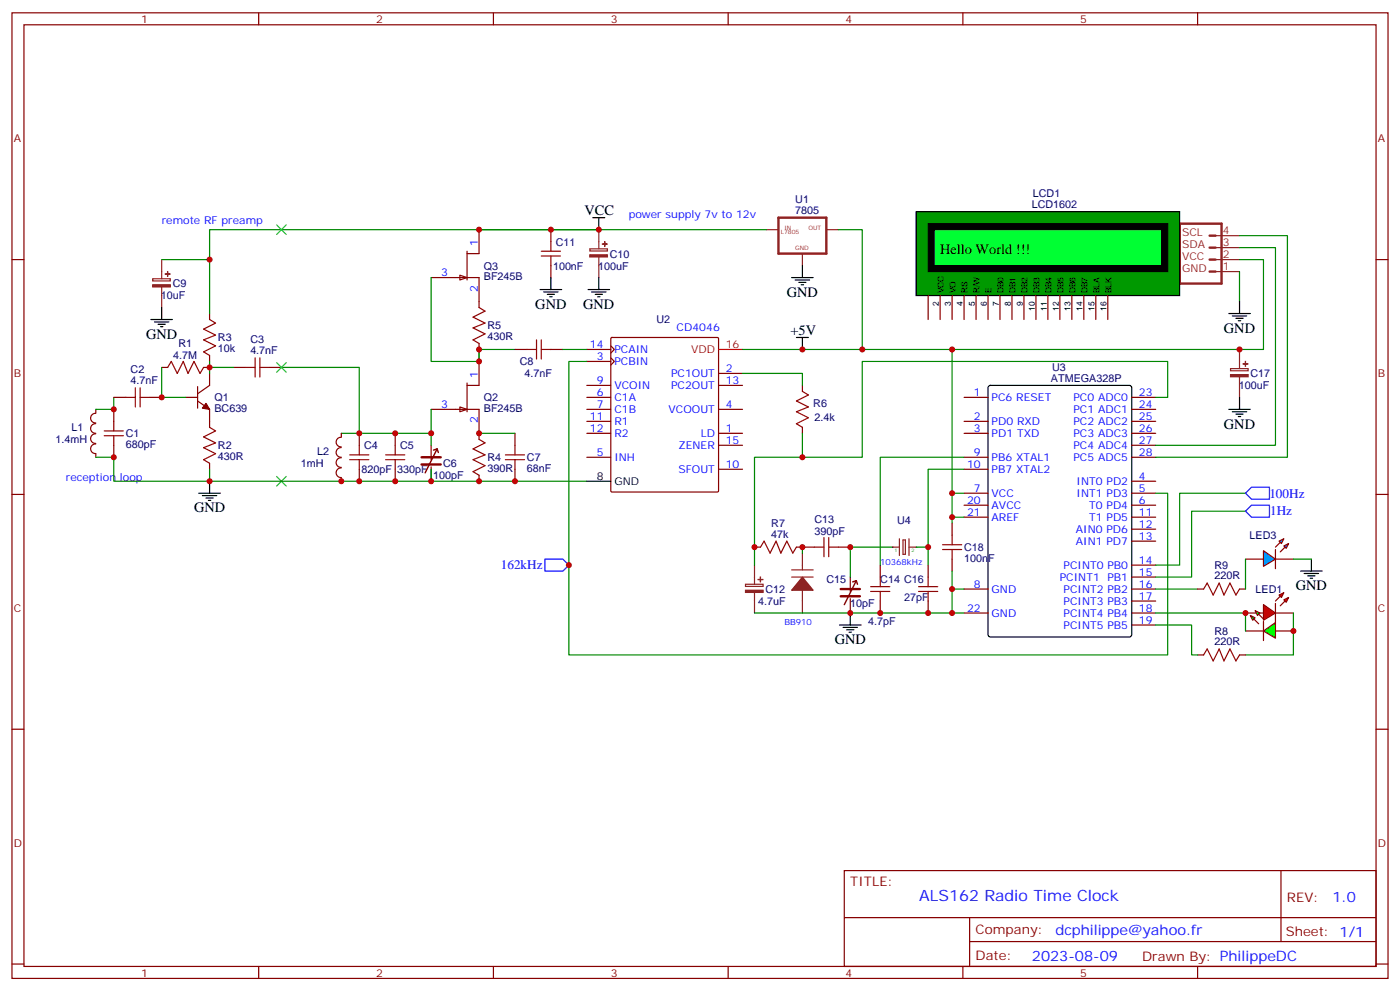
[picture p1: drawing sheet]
<svg xmlns="http://www.w3.org/2000/svg" width="412mm" height="292mm" viewBox="0 0 412 292" stroke-linecap="round" stroke-linejoin="round" font-family="sans-serif">
<g fill="none" stroke="#870000" stroke-width=".35">
<path d="M3.5 3.8h405.4v284.3h-405.4zM7.1 7.3h398.2v277.3h-398.2zM76.2 3.8v3.5M145.3 3.8v3.5M214.5 3.8v3.5M283.6 3.8v3.5M352.8 3.8v3.5M3.5 76.4h3.6M405.3 76.4h3.6M61.7 92.3v1.8M33.5 117h3.5M44.1 117h3.5"/>
<path d="M47.6 108.2h1.8M54.7 117h3.5M58.2 118.1l3.5 2.4v5.3M58.2 113.8v6.4M60 108.2h1.7M61.7 104.7v1.7M61.7 110v3.5l-3.5 2.5M68.8 108.2h3.5M79.4 108.2h3.5M28.2 127.8a1.41 1.41 0 0 0-1.5 1.4 1.41 1.41 0 0 0 1.5 1.4M28.2 124.8a1.41 1.41 0 0 0-1.5 1.4 1.41 1.41 0 0 0 1.5 1.4M28.2 130.7a1.41 1.41 0 0 0-1.5 1.4 1.41 1.41 0 0 0 1.5 1.5v1.1"/>
<path d="M28.2 121.7a1.41 1.41 0 0 0-1.5 1.4 1.41 1.41 0 0 0 1.5 1.4M28.2 120.5v1.1M33.5 120.5v3.6M33.5 131.1v3.6M61.7 136.4v1.8M3.5 145.6h3.6M405.3 145.6h3.6M3.5 214.7h3.6M405.3 214.7h3.6M248.7 256.4h156.6v28.2h-156.6zM377.3 256.4v20.9M248.7 270.2h156.5"/>
<path d="M285.6 277.3h119.6M285.6 270.2v14.1M3.5 283.9h3.6M76.2 284.6v3.5M145.3 284.6v3.5M214.5 284.6v3.5M283.6 284.6v3.5M352.8 284.6v3.5M405.3 283.9h3.6"/>
</g>
<g fill="none" stroke="#a10000" stroke-width=".35">
<path d="M61.7 94.1l1.8 1-3.5 1.8 3.5 1.8-3.5 1.4 3.5 1.7-3.5 1.8 1.7 1.1M37 117h2.9M39.9 114.2v5.6M41.3 117h2.8M41.3 114.2v5.6M49.4 108.2l1-1.8 1.8 3.6 1.8-3.6 1.4 3.6 1.7-3.6 1.8 3.6 1.1-1.8M72.3 108.2h2.8M75.1 105.4v5.6M76.6 108.2h2.8M76.6 105.4v5.6M30.7 128.3h5.6M30.7 126.9h5.6"/>
<path d="M33.5 124.1v2.8M33.5 128.3v2.8M61.7 125.8l1.8 1.1-3.5 1.8 3.5 1.7-3.5 1.4 3.5 1.8-3.5 1.8 1.7 1"/>
</g>
<path d="M33.5 117v3.5h-5.3M47.6 108.2v8.8h7.1M61.7 106.4v3.6M61.7 108.2h7.1" fill="none" stroke="#008700" stroke-width=".35"/>
<path d="M60.7 118.8l1 1.7-2.1-.3z" fill="#870000" stroke="#870000" stroke-width=".35"/>
<path d="M135.5 119.8l2.1 .7-2.1 .7z" fill="#fff" stroke="#870000" stroke-width=".35"/>
<g fill="none" stroke="#870000" stroke-width=".35">
<path d="M137.6 112.8v8.4M141.1 106.4v7.1h-3.5M100.5 134.8a1.41 1.41 0 0 0-1.5 1.4 1.41 1.41 0 0 0 1.5 1.4M100.5 131.8a1.41 1.41 0 0 0-1.5 1.4 1.41 1.41 0 0 0 1.5 1.4M100.5 137.8a1.41 1.41 0 0 0-1.5 1.4 1.41 1.41 0 0 0 1.5 1.4M100.5 128.8a1.41 1.41 0 0 0-1.5 1.4 1.41 1.41 0 0 0 1.5 1.4M100.5 127.6v1.1M105.8 127.6v3.5M105.8 138.2v3.5M116.4 127.6v3.5M116.4 138.2v3.5M127 120.5h14.1v8.9"/>
<path d="M141.1 139.9v1.8M151.7 127.6v3.5M151.7 138.2v3.5M100.5 140.7v1"/>
</g>
<path d="M82.9 108.2h22.9v19.4h-5.3M105.8 127.6h21.2v3.5M127 120.5v7.1M127 138.2v3.5M141.1 127.6h10.6" fill="none" stroke="#008700" stroke-width=".35"/>
<g fill="none" stroke="#a10000" stroke-width=".35">
<path d="M103 135.4h5.7M103 133.9h5.7M105.8 131.1v2.8M105.8 135.4v2.8M113.6 135.4h5.6M113.6 133.9h5.6M116.4 131.1v2.8M116.4 135.4v2.8M141.1 129.4l1.8 1-3.6 1.8 3.6 1.7-3.6 1.5 3.6 1.7-3.6 1.8 1.8 1M148.9 135.4h5.6M148.9 133.9h5.6M151.7 131.1v2.8"/>
<path d="M151.7 135.4v2.8"/>
</g>
<path d="M127 131.1v4.3M127 137.5v4.2" fill="none" stroke="#850000" stroke-width=".35"/>
<path d="M124.2 136.8h5.6M124.2 134.7h5.6" fill="none" stroke="#850000" stroke-width=".71"/>
<path d="M128.8 132.2l-3.6 7M128.8 132.2l-1.1 .3M128.8 132.2l.3 1" fill="none" stroke="#850000" stroke-width=".42"/>
<path d="M135.5 81l2.1 .7-2.1 .7z" fill="#fff" stroke="#870000" stroke-width=".35"/>
<g fill="none" stroke="#870000" stroke-width=".35">
<path d="M137.6 74v8.4M141.1 67.6v7.1h-3.5M162.3 67.6v3.6M162.3 78.2v3.5M127 81.7h14.1v8.9M180 99.6l.3-.2h31l.3 .2 .1 44.9-.2 .3-31.2 .1-.3-.2zM141.1 101.1v1.8M151.7 102.9h3.5M162.3 102.9h3.5M172.9 102.9h7M172.9 106.4h7M172.9 113.5h7"/>
<path d="M172.9 117h7M179.9 105.4l1.1 1-1.1 1.1M179.9 101.8l1.1 1.1-1.1 1.1M211.7 113.5h7M211.7 110h7M236.4 113.5v1.8M284 117h7M333.4 117h7M172.9 120.5h7M172.9 134.7h7M172.9 127.6h7M172.9 124.1h7"/>
<path d="M211.7 120.5h7M211.7 127.6h7M211.7 131.1h7M211.7 138.2h7M236.4 125.8v1.8M284 134.7h7M284 127.6h7M284 124.1h7M284 138.2h7M333.4 120.5h7M333.4 134.7h7M333.4 127.6h7"/>
<path d="M333.4 131.1h7M333.4 124.1h7M284 145.2h7M284 148.8h7M284 152.3h7M333.4 141.7h7M333.4 145.2h7M333.4 148.8h7M333.4 152.3h7M333.4 155.8h7M333.4 159.3h7M222.2 161.1h1.8"/>
<path d="M234.6 161.1h5.3M246.9 161.1h3.6M259.3 166.4v3.5M259.3 177v3.5M284 173.5h7M333.4 173.5h7M333.4 166.4h7M333.4 169.9h7M333.4 177h7M284 180.5h7M333.4 180.5h7M333.4 184h7"/>
</g>
<g fill="none" stroke="#a10000" stroke-width=".35">
<path d="M159.5 75.4h5.6M159.5 74h5.6M162.3 71.2v2.8M162.3 75.4v2.8M141.1 90.6l1.8 1-3.6 1.8 3.6 1.7-3.6 1.5 3.6 1.7-3.6 1.8 1.8 1M155.2 102.9h2.8M158 100.1v5.6M159.5 102.9h2.8M159.5 100.1v5.6M236.4 115.3l1.7 1-3.5 1.8 3.5 1.7-3.5 1.4 3.5 1.8-3.5 1.8 1.8 1M242.7 158.3v5.6M244.1 158.3v5.6"/>
<path d="M224 161.1l1.1-1.8 1.7 3.6 1.8-3.6 1.4 3.6 1.8-3.6 1.7 3.6 1.1-1.8M239.9 161.1h2.8M244.1 161.1h2.8M256.5 174.2h5.6M256.5 172.8h5.6M259.3 169.9v2.9M259.3 174.2v2.8"/>
</g>
<path d="M47.6 76.4h14.1M141.1 67.6h84.7M176.4 67.6h-114.7v24.7M246.9 67.6h7.1v35.3h-35.3M127 81.7v24.7h14.1M141.1 102.9v3.5M151.7 102.9h-10.6v3.5M165.8 102.9h7.1M28.2 134.7h5.3v7h28.2M61.7 138.2v3.5M284 134.7h-24.7v31.7M61.7 141.7h111.2" fill="none" stroke="#008700" stroke-width=".35"/>
<g fill="none" stroke="#000" stroke-width=".35">
<path d="M174.6 64.1h3.6M176.4 64.1v3.5M236.4 78.2v3.5M44.4 94.1h6.4M45.5 94.8h4.2M46.6 95.5h2.1M47.3 96.2h.7M47.6 90.6v3.5M159.1 85.3h6.4M160.2 86h4.2M161.2 86.7h2.1M161.9 87.4h.7"/>
<path d="M162.3 81.7v3.6M173.2 85.3h6.4M174.3 86h4.2M175.3 86.7h2.1M176 87.4h.7M176.4 81.7v3.6M233.2 81.7h6.3M234.2 82.4h4.3M235.3 83.1h2.1M236 83.9h.7M291.3 113.7l.4-.2h41l.6 .4 .1 73-.5 .6-41.2 .1-.6-.5-.1-72.9zM58.6 145.2h6.3"/>
<path d="M59.6 145.9h4.3M60.7 146.6h2.1M61.4 147.4h.7M61.7 141.7v3.5M172.9 141.7h7M247.3 184h6.3M248.4 184.7h4.2M249.4 185.5h2.1M250.1 186.2h.7M250.5 180.5v3.5"/>
</g>
<g fill="none" stroke="#8c2424" stroke-width=".35">
<path d="M47.6 76.4v5.7M173.7 73.3h5.2v.6h-5.2zM176.4 67.6v5.7M176.4 75.7v6M225.8 67.6h3.5M236.4 74.7v3.5M243.4 67.6h3.5M45 82.1h5.2v.6h-5.2zM47.6 84.6v6M264.9 158.6v5M266 159h.7v4.2h-.7zM267.8 158.6v5"/>
<path d="M219.6 172h5.2v.7h-5.2zM222.2 166.4v5.6M222.2 174.5v6M233.2 167.8h6.3M233.2 169.9h6.3M236.4 162.9v4.9M236.4 173.8v6.7M262.8 161.1h2.1M267.8 161.1h2.1"/>
</g>
<g fill="#8c2424" stroke="#8c2424" stroke-width=".35">
<path d="M45 83.9h5.2v.6h-5.2z"/>
<path d="M48.7 80.7h1.4z"/>
<path d="M49.4 80v1.4z"/>
<path d="M173.7 75h5.2v.7h-5.2z"/>
<path d="M177.4 71.9h1.5z"/>
<path d="M178.1 71.2l.1 1.4z"/>
<path d="M219.6 173.8h5.2v.6h-5.2z"/>
<path d="M223.3 170.6l1.4 .1z"/>
<path d="M224 169.9v1.4z"/>
<path d="M236.4 169.9l3.1 3.9h-6.3z"/>
</g>
<path d="M81.5 66.2l2.8 2.8M84.3 66.2l-2.8 2.8M81.5 106.8l2.8 2.8M84.3 106.8l-2.8 2.8M81.5 140.3l2.8 2.8M84.3 140.3l-2.8 2.8" fill="none" stroke="#3c3" stroke-width=".35"/>
<path d="M229.3 64.1h14.1v10.6h-14.1z" fill="none" stroke="#8c2424" stroke-width=".71"/>
<path d="M211.7 102.9h7" fill="none" stroke="#f00" stroke-width=".35"/>
<g fill="#8c2424">
<circle cx="269.9" cy="161.1" r=".18"/>
<circle cx="262.8" cy="161.1" r=".18"/>
</g>
<path d="M280.5 157.6v2.8M270.6 174.2h5.6M270.6 172.8h5.6M273.4 169.9v2.9M273.4 174.2v2.8M277.6 161.8h5.7M277.6 160.4h5.7M280.5 161.8v2.8" fill="none" stroke="#a10000" stroke-width=".35"/>
<path d="M280.5 154.1v3.5M273.4 166.4v3.5M273.4 177v3.5M280.5 164.6v3.6" fill="none" stroke="#870000" stroke-width=".35"/>
<path d="M280.5 102.9v42.3h3.5M284 138.2h-10.6v28.2M280.5 145.2v7.1h3.5M280.5 152.3v1.8M250.5 161.1h12.3M269.9 161.1h3.5M280.5 173.5h3.5M236.4 180.5h47.6" fill="none" stroke="#008700" stroke-width=".35"/>
<path d="M347.5 65.9h12.3v17.6h-12.3zM356.3 72.9h1.8M356.3 76.4h1.8M356.3 80h1.8M356.3 69.4h1.8" fill="none" stroke="#8c2424" stroke-width=".71"/>
<path d="M358.1 80h7M358.1 76.4h7M358.1 72.9h7M358.1 69.4h7" fill="none" stroke="#8c2424" stroke-width=".35"/>
<path d="M269.9 62.3h77.6v24.7h-77.6z" fill="#090" stroke="#000" stroke-width=".35"/>
<g fill="none" stroke="#870000" stroke-width=".35">
<path d="M273.4 87v7.1M276.9 87v7.1M280.5 87v7.1M284 87v7.1M287.5 87v7.1M291 87v7.1M294.6 87v7.1M298.1 87v7.1M301.6 87v7.1M305.2 87v7.1M308.7 87v7.1M312.2 87v7.1"/>
<path d="M315.7 87v7.1M319.3 87v7.1M322.8 87v7.1M326.3 87v7.1"/>
</g>
<path d="M273.4 65.9h70.6v14.1h-70.6z" fill="#000" stroke="#000" stroke-width=".35"/>
<path d="M275.2 67.6h67v10.6h-67z" fill="none" stroke="#000" stroke-width=".35"/>
<path d="M275.2 67.6h67v10.6h-67z" fill="#0f3" stroke="#000" stroke-width=".35"/>
<path d="M365.1 76.4h7.1v26.5h-118.2M365.1 69.4h14.1v65.3h-38.8M365.1 72.9h10.6v58.2h-35.3M365.1 80v8.8M172.9 106.4h-5.3v86.5h176.4v-47.7h-3.6" fill="none" stroke="#008700" stroke-width=".35"/>
<path d="M361.9 92.3h6.4M363 93h4.2M364.1 93.7h2.1M364.8 94.4h.7M365.1 88.8v3.5M365.1 117v3.5M361.9 120.5h6.4M363 121.2h4.2M364.1 122h2.1M364.8 122.7h.7" fill="none" stroke="#000" stroke-width=".35"/>
<path d="M362.5 108.5h5.2v.7h-5.2zM365.1 102.9v5.6M365.1 111v6" fill="none" stroke="#8c2424" stroke-width=".35"/>
<g fill="#8c2424" stroke="#8c2424" stroke-width=".35">
<path d="M362.5 110.3h5.2v.6h-5.2z"/>
<path d="M366.2 107.1l1.4 .1z"/>
<path d="M366.9 106.4v1.4z"/>
</g>
<g fill="#f00" stroke="#870000" stroke-width=".35">
<path d="M372.2 178l3.5 2.5-3.5 2.1z"/>
<path d="M375.7 177.7v5.6z"/>
</g>
<g fill="#870000" stroke="#870000" stroke-width=".35">
<path d="M375.7 177l1.4-1.4z"/>
<path d="M377.1 178.4l1.4-1.4z"/>
</g>
<g fill="#f00" stroke="#870000" stroke-width=".35">
<path d="M376.8 175.2l1.4-.7-.7 1.4z"/>
<path d="M378.2 176.6l1.4-.7-.7 1.4z"/>
</g>
<path d="M366.9 180.5h5.3M366.9 185.8h5.3M375.7 180.5h5.3M375.7 185.8h5.3" fill="none" stroke="#870000" stroke-width=".35"/>
<g fill="#0f0" stroke="#870000" stroke-width=".35">
<path d="M368.3 181.2l1.4 .7-.7 .7z"/>
<path d="M369.7 179.8l1.4 .7-.7 .7z"/>
</g>
<g fill="#870000" stroke="#870000" stroke-width=".35">
<path d="M369.4 182.3l1.4 1.4z"/>
<path d="M370.8 180.9l1.4 1.4z"/>
</g>
<path d="M372.2 183v5.6z" fill="#f00" stroke="#870000" stroke-width=".35"/>
<path d="M372.2 185.8l3.5-2.5v4.6z" fill="#0f0" stroke="#870000" stroke-width=".35"/>
<path d="M340.4 184h10.6v8.9h1.8M340.4 180.5h26.5v5.3M381 180.5v12.4h-14.1" fill="none" stroke="#008700" stroke-width=".35"/>
<path d="M354.5 192.9l1.1-1.8 1.8 3.5 1.7-3.5 1.4 3.5 1.8-3.5 1.8 3.5 1-1.7" fill="none" stroke="#a10000" stroke-width=".35"/>
<path d="M352.8 192.9h1.7M365.1 192.9h1.8" fill="none" stroke="#870000" stroke-width=".35"/>
<path d="M372.2 162.2l3.5 2.4-3.5 2.2z" fill="#09f" stroke="#870000" stroke-width=".35"/>
<path d="M375.7 161.8v5.7z" fill="#f00" stroke="#870000" stroke-width=".35"/>
<g fill="#870000" stroke="#870000" stroke-width=".35">
<path d="M377.1 159.7l-1.4 1.4z"/>
<path d="M377.1 162.5l1.4-1.4z"/>
</g>
<g fill="#09f" stroke="#870000" stroke-width=".35">
<path d="M376.8 159.3l1.4-.7-.7 1.5z"/>
<path d="M378.2 160.8l1.4-.7-.7 1.4z"/>
</g>
<path d="M352.8 173.5h1.7M365.1 173.5h1.8M366.9 164.6h5.3M375.7 164.6h5.3" fill="none" stroke="#870000" stroke-width=".35"/>
<path d="M218.7 110h17.7v3.5M340.4 117h3.6v-10.6h-90v28.3h-17.6M236.4 127.6v7.1h-14.2v31.7M366.9 150.5h-15.9v19.4h-10.6M366.9 145.2h-19.4v21.2h-7.1M236.4 161.1v1.8M250.5 161.1v8.8M280.5 168.2v12.3M340.4 173.5h12.4M366.9 164.6v8.9M381 164.6h5.3M222.2 180.5h14.2" fill="none" stroke="#008700" stroke-width=".35"/>
<path d="M354.5 173.5l1.1-1.8 1.8 3.5 1.7-3.5 1.4 3.5 1.8-3.5 1.8 3.5 1-1.7" fill="none" stroke="#a10000" stroke-width=".35"/>
<path d="M234.6 99.4h3.5M236.4 99.4v3.5M383.1 168.2h6.4M384.2 168.9h4.2M385.2 169.6h2.1M385.9 170.3h.7M386.3 164.6v3.6" fill="none" stroke="#000" stroke-width=".35"/>
<path d="M366.9 145.2l1.8-1.7h5.2v3.5h-5.2zM368.7 148.8h5.2v3.5h-5.2l-1.8-1.8zM160.5 164.6h5.3l1.8 1.8-1.8 1.8h-5.3z" fill="none" stroke="#00f" stroke-width=".35"/>
<path d="M250.5 169.9v4.3M250.5 176.3v4.2" fill="none" stroke="#850000" stroke-width=".35"/>
<path d="M247.6 175.6h5.7M247.6 173.5h5.7" fill="none" stroke="#850000" stroke-width=".71"/>
<path d="M252.2 171l-3.5 7M252.2 171l-1 .3M252.2 171l.4 1" fill="none" stroke="#850000" stroke-width=".42"/>
<g fill="#c00">
<circle cx="47.6" cy="117" r=".88"/>
<circle cx="61.7" cy="108.2" r=".88"/>
<circle cx="33.5" cy="120.5" r=".88"/>
<circle cx="141.1" cy="102.9" r=".88"/>
<circle cx="141.1" cy="67.6" r=".88"/>
<circle cx="61.7" cy="76.4" r=".88"/>
<circle cx="33.5" cy="134.7" r=".88"/>
<circle cx="176.4" cy="67.6" r=".88"/>
<circle cx="162.3" cy="67.6" r=".88"/>
<circle cx="61.7" cy="141.7" r=".88"/>
<circle cx="100.5" cy="141.7" r=".88"/>
<circle cx="105.8" cy="127.6" r=".88"/>
<circle cx="105.8" cy="141.7" r=".88"/>
<circle cx="116.4" cy="141.7" r=".88"/>
<circle cx="116.4" cy="127.6" r=".88"/>
<circle cx="127" cy="141.7" r=".88"/>
<circle cx="141.1" cy="127.6" r=".88"/>
<circle cx="141.1" cy="141.7" r=".88"/>
<circle cx="151.7" cy="141.7" r=".88"/>
<circle cx="141.1" cy="106.4" r=".88"/>
<circle cx="127" cy="127.6" r=".88"/>
<circle cx="280.5" cy="145.2" r=".88"/>
<circle cx="280.5" cy="152.3" r=".88"/>
<circle cx="365.1" cy="102.9" r=".88"/>
<circle cx="366.9" cy="180.5" r=".88"/>
<circle cx="167.6" cy="166.4" r=".88"/>
<circle cx="381" cy="185.8" r=".88"/>
<circle cx="254" cy="102.9" r=".88"/>
<circle cx="236.4" cy="102.9" r=".88"/>
<circle cx="280.5" cy="102.9" r=".88"/>
<circle cx="273.4" cy="161.1" r=".88"/>
<circle cx="236.4" cy="134.7" r=".88"/>
<circle cx="250.5" cy="161.1" r=".88"/>
<circle cx="259.3" cy="180.5" r=".88"/>
<circle cx="273.4" cy="180.5" r=".88"/>
<circle cx="250.5" cy="180.5" r=".88"/>
<circle cx="280.5" cy="180.5" r=".88"/>
<circle cx="280.5" cy="173.5" r=".88"/>
<circle cx="236.4" cy="161.1" r=".88"/>
<circle cx="222.3" cy="161.1" r=".88"/>
</g>
<text font-size="4.6" fill="#00f" x="270.8" y="265.4">ALS162 Radio Time Clock</text>
<g font-size="4.2">
<text x="172.2" y="63.4">VCC</text>
<text x="276.9" y="74.7">Hello World !!!</text>
<text x="231.8" y="87.4">GND</text>
<text x="157.7" y="90.9">GND</text>
<text x="171.8" y="90.9">GND</text>
<text x="43" y="99.7">GND</text>
<text x="232.8" y="98.7">+5V</text>
<text x="360.5" y="98">GND</text>
<text x="360.5" y="126.2">GND</text>
<text x="57.1" y="150.9">GND</text>
<text x="381.7" y="173.8">GND</text>
<text x="245.9" y="189.7">GND</text>
</g>
<g font-size="4.2" fill="#00f">
<text x="392.5" y="265.6">1.0</text>
<text x="310.9" y="275.2">dcphilippe@yahoo.fr</text>
<text x="304" y="283">2023-08-09</text>
</g>
<g font-size="3.9" fill="#00f">
<text x="373.9" y="146.5">100Hz</text>
<text x="374.2" y="151.8">1Hz</text>
<text x="147.5" y="167.7">162kHz</text>
</g>
<g font-size="3.9" fill="#800">
<text x="250.5" y="260.9">TITLE:</text>
<text x="379.1" y="265.6">REV:</text>
<text x="287.4" y="275.1">Company:</text>
<text x="378.7" y="275.8">Sheet: 1/1</text>
<text x="287.4" y="282.8">Date:</text>
<text x="336.4" y="282.9">Drawn By: PhilippeDC</text>
</g>
<g font-size="3.2" fill="#800">
<text x="41.6" y="6.8">1</text>
<text x="110.8" y="6.8">2</text>
<text x="179.9" y="6.8">3</text>
<text x="249.1" y="6.8">4</text>
<text x="318.2" y="6.8">5</text>
<text x="4.1" y="41.9">A</text>
<text x="405.9" y="41.9">A</text>
<text x="4.1" y="111">B</text>
<text x="405.9" y="111">B</text>
<text x="4.1" y="180.2">C</text>
<text x="405.9" y="180.2">C</text>
<text x="4.1" y="249.3">D</text>
<text x="405.9" y="249.3">D</text>
<text x="41.6" y="287.6">1</text>
<text x="110.8" y="287.6">2</text>
<text x="179.9" y="287.6">3</text>
<text x="249.1" y="287.6">4</text>
<text x="318.2" y="287.6">5</text>
</g>
<g font-size="3.2" fill="#000080">
<text x="234.3" y="59.9">U1</text>
<text x="304.2" y="58.1">LCD1</text>
<text x="234.3" y="63">7805</text>
<text x="303.9" y="61.3">LCD1602</text>
<text x="163.7" y="72.3">C11</text>
<text x="179.6" y="75.8">C10</text>
<text x="142.5" y="82.6">BF245B</text>
<text x="142.5" y="79.4">Q3</text>
<text x="162.9" y="79.4">100nF</text>
<text x="176.2" y="79.4">100uF</text>
<text x="47.4" y="88.2">10uF</text>
<text x="50.9" y="84.7">C9</text>
<text x="193.4" y="95.1">U2</text>
<text x="64.2" y="100.5">R3</text>
<text x="73.7" y="101.1">C3</text>
<text x="143.6" y="100.1">430R</text>
<text x="143.6" y="97">R5</text>
<text x="51" y="105.8">4.7M</text>
<text x="52.6" y="102.2">R1</text>
<text x="64.2" y="103.7">10k</text>
<text x="73.7" y="104.3">4.7nF</text>
<text x="153.1" y="107.6">C8</text>
<text x="38.5" y="113.1">4.7nF</text>
<text x="38.5" y="109.9">C2</text>
<text x="154.5" y="111.1">4.7nF</text>
<text x="309.6" y="112.4">ATMEGA328P</text>
<text x="309.9" y="109.3">U3</text>
<text x="368.4" y="111.1">C17</text>
<text x="63.1" y="118.2">Q1</text>
<text x="142.5" y="118.2">Q2</text>
<text x="239.6" y="120">R6</text>
<text x="364.9" y="114.6">100uF</text>
<text x="63.1" y="121.4">BC639</text>
<text x="142.5" y="121.4">BF245B</text>
<text x="239.9" y="124.1">2.4k</text>
<text x="16.3" y="130.5">1.4mH</text>
<text x="21.1" y="127">L1</text>
<text x="37" y="131.9">680pF</text>
<text x="37" y="128.7">C1</text>
<text x="64.2" y="135.5">430R</text>
<text x="64.2" y="132.3">R2</text>
<text x="88.6" y="137.6">1mH</text>
<text x="93.4" y="134">L2</text>
<text x="107.3" y="132.3">C4</text>
<text x="117.8" y="132.3">C5</text>
<text x="130.5" y="137.6">C6</text>
<text x="143.6" y="135.8">R4</text>
<text x="155.2" y="135.8">C7</text>
<text x="106.5" y="139.3">820pF</text>
<text x="117" y="139.3">330pF</text>
<text x="127.6" y="141.1">100pF</text>
<text x="143.6" y="138.9">390R</text>
<text x="155.2" y="138.9">68nF</text>
<text x="227.2" y="155.1">R7</text>
<text x="239.9" y="154.1">C13</text>
<text x="264.2" y="154.4">U4</text>
<text x="227.2" y="158.3">47k</text>
<text x="239.9" y="157.6">390pF</text>
<text x="368.1" y="158.7">LED3</text>
<text x="284" y="165.4">100nF</text>
<text x="284" y="162.3">C18</text>
<text x="357.7" y="167.4">R9</text>
<text x="243.4" y="171.7">C15</text>
<text x="259.3" y="171.7">C14 C16</text>
<text x="357.7" y="170.6">220R</text>
<text x="223.3" y="178.1">4.7uF</text>
<text x="225.5" y="174.6">C12</text>
<text x="250.5" y="178.8">10pF</text>
<text x="266.3" y="177">27pF</text>
<text x="369.8" y="174.6">LED1</text>
<text x="255.8" y="184">4.7pF</text>
<text x="357.7" y="190">220R</text>
<text x="357.7" y="186.8">R8</text>
</g>
<g font-size="3.2" fill="#00f">
<text x="47.6" y="65.9">remote RF preamp</text>
<text x="185.2" y="64.1">power supply 7v to 12v</text>
<text x="140.8" y="72.6" transform="rotate(-90 140.8 72.6)">1</text>
<text x="129.9" y="81.4">3</text>
<text x="140.8" y="85.9" transform="rotate(-90 140.8 85.9)">2</text>
<text x="199.3" y="97.6">CD4046</text>
<text x="173.8" y="102.6">14</text>
<text x="175.8" y="106.1">3</text>
<text x="181" y="107.5">PCBIN</text>
<text x="181" y="104">PCAIN</text>
<text x="140.8" y="111.4" transform="rotate(-90 140.8 111.4)">1</text>
<text x="175.8" y="113.1">9</text>
<text x="197.7" y="111">PC1OUT</text>
<text x="213.8" y="113.1">13</text>
<text x="213.8" y="109.6">2</text>
<text x="175.8" y="116.7">6</text>
<text x="181" y="114.5">VCOIN</text>
<text x="181" y="118.1">C1A</text>
<text x="197.7" y="114.5">PC2OUT</text>
<text x="286.9" y="116.7">1</text>
<text x="292.1" y="118.1">PC6 RESET</text>
<text x="316.2" y="118.1">PC0 ADC0</text>
<text x="335.5" y="116.7">23</text>
<text x="129.9" y="120.2">3</text>
<text x="140.8" y="124.7" transform="rotate(-90 140.8 124.7)">2</text>
<text x="173.8" y="123.7">11</text>
<text x="175.8" y="120.2">7</text>
<text x="181" y="121.6">C1B</text>
<text x="181" y="125.1">R1</text>
<text x="196.9" y="121.6">VCOOUT</text>
<text x="213.8" y="120.2">4</text>
<text x="286.9" y="123.7">2</text>
<text x="292.1" y="125.1">PD0 RXD</text>
<text x="316.2" y="121.6">PC1 ADC1</text>
<text x="316.2" y="125.1">PC2 ADC2</text>
<text x="335.5" y="120.2">24</text>
<text x="335.5" y="123.7">25</text>
<text x="173.8" y="127.2">12</text>
<text x="181" y="128.7">R2</text>
<text x="206.4" y="128.7">LD</text>
<text x="213.8" y="127.2">1</text>
<text x="213.8" y="130.8">15</text>
<text x="286.9" y="127.2">3</text>
<text x="292.1" y="128.7">PD1 TXD</text>
<text x="316.2" y="128.7">PC3 ADC3</text>
<text x="335.5" y="127.2">26</text>
<text x="335.5" y="130.8">27</text>
<text x="175.8" y="134.3">5</text>
<text x="181" y="135.7">INH</text>
<text x="199.8" y="132.2">ZENER</text>
<text x="213.8" y="137.8">10</text>
<text x="284.9" y="137.8">10</text>
<text x="286.9" y="134.3">9</text>
<text x="292.1" y="135.7">PB6 XTAL1</text>
<text x="316.2" y="132.2">PC4 ADC4</text>
<text x="316.2" y="135.7">PC5 ADC5</text>
<text x="335.5" y="134.3">28</text>
<text x="19.4" y="141.7">reception loop</text>
<text x="199.8" y="139.2">SFOUT</text>
<text x="292.1" y="139.2">PB7 XTAL2</text>
<text x="317.1" y="142.8">INT0 PD2</text>
<text x="335.5" y="141.4">4</text>
<text x="284.9" y="148.4">20</text>
<text x="286.9" y="144.9">7</text>
<text x="292.1" y="146.3">VCC</text>
<text x="292.1" y="149.8">AVCC</text>
<text x="317.1" y="146.3">INT1 PD3</text>
<text x="320.9" y="149.8">T0 PD4</text>
<text x="335.5" y="144.9">5</text>
<text x="335.5" y="148.4">6</text>
<text x="284.9" y="151.9">21</text>
<text x="292.1" y="153.4">AREF</text>
<text x="320.9" y="153.4">T1 PD5</text>
<text x="335.5" y="151.9">11</text>
<text x="335.5" y="155.5">12</text>
<text x="316.9" y="156.9">AIN0 PD6</text>
<text x="316.9" y="160.4">AIN1 PD7</text>
<text x="335.5" y="159">13</text>
<text x="313.3" y="167.5">PCINT0 PB0</text>
<text x="335.5" y="166.1">14</text>
<text x="286.9" y="173.1">8</text>
<text x="312.2" y="171">PCINT1</text>
<text x="326.2" y="171">PB1</text>
<text x="335.5" y="169.6">15</text>
<text x="335.5" y="173.1">16</text>
<text x="292.1" y="174.5">GND</text>
<text x="313.3" y="174.5">PCINT2 PB2</text>
<text x="313.3" y="178">PCINT3 PB3</text>
<text x="335.5" y="176.6">17</text>
<text x="284.9" y="180.2">22</text>
<text x="292.1" y="181.6">GND</text>
<text x="313.3" y="181.6">PCINT4 PB4</text>
<text x="313.3" y="185.1">PCINT5 PB5</text>
<text x="335.5" y="180.2">18</text>
<text x="335.5" y="183.7">19</text>
</g>
<g font-size="3.2" fill="#8d2323">
<text x="348.2" y="69.4">SCL</text>
<text x="360.2" y="69">4</text>
<text x="348.2" y="72.9">SDA</text>
<text x="348.2" y="76.4">VCC</text>
<text x="360.2" y="76.1">2</text>
<text x="360.2" y="72.6">3</text>
<text x="348.2" y="80">GND</text>
<text x="360.2" y="79.6">1</text>
</g>
<g font-size="3.2" fill="#f00">
<text x="203.5" y="104">VDD</text>
<text x="213.8" y="102.6">16</text>
</g>
<g font-size="3.2">
<text x="175.8" y="141.4">8</text>
<text x="181" y="142.8">GND</text>
</g>
<g font-size="2.5">
<text x="278" y="86.3" transform="rotate(-90 278 86.3)">VCC</text>
<text x="281.5" y="86.3" transform="rotate(-90 281.5 86.3)">VO</text>
<text x="285" y="86.3" transform="rotate(-90 285 86.3)">RS</text>
<text x="288.6" y="86.3" transform="rotate(-90 288.6 86.3)">R/W</text>
<text x="292.1" y="86.3" transform="rotate(-90 292.1 86.3)">E</text>
<text x="295.6" y="86.3" transform="rotate(-90 295.6 86.3)">DB0</text>
<text x="299.2" y="86.3" transform="rotate(-90 299.2 86.3)">DB1</text>
<text x="302.7" y="86.3" transform="rotate(-90 302.7 86.3)">DB2</text>
<text x="306.2" y="86.3" transform="rotate(-90 306.2 86.3)">DB3</text>
<text x="309.7" y="86.3" transform="rotate(-90 309.7 86.3)">DB4</text>
<text x="313.3" y="86.3" transform="rotate(-90 313.3 86.3)">DB5</text>
<text x="316.8" y="86.3" transform="rotate(-90 316.8 86.3)">DB6</text>
<text x="320.3" y="86.3" transform="rotate(-90 320.3 86.3)">DB7</text>
<text x="323.8" y="86.3" transform="rotate(-90 323.8 86.3)">BLA</text>
<text x="327.4" y="86.3" transform="rotate(-90 327.4 86.3)">BLK</text>
<text x="276.6" y="90.2" transform="rotate(-90 276.6 90.2)">2</text>
<text x="280.1" y="90.2" transform="rotate(-90 280.1 90.2)">3</text>
<text x="283.6" y="90.2" transform="rotate(-90 283.6 90.2)">4</text>
<text x="287.2" y="90.2" transform="rotate(-90 287.2 90.2)">5</text>
<text x="290.7" y="90.2" transform="rotate(-90 290.7 90.2)">6</text>
<text x="294.2" y="90.2" transform="rotate(-90 294.2 90.2)">7</text>
<text x="297.7" y="90.2" transform="rotate(-90 297.7 90.2)">8</text>
<text x="301.3" y="90.2" transform="rotate(-90 301.3 90.2)">9</text>
<text x="304.8" y="91.5" transform="rotate(-90 304.8 91.5)">10</text>
<text x="308.3" y="91.5" transform="rotate(-90 308.3 91.5)">11</text>
<text x="311.9" y="91.5" transform="rotate(-90 311.9 91.5)">12</text>
<text x="315.4" y="91.5" transform="rotate(-90 315.4 91.5)">13</text>
<text x="318.9" y="91.5" transform="rotate(-90 318.9 91.5)">14</text>
<text x="322.4" y="91.5" transform="rotate(-90 322.4 91.5)">15</text>
<text x="326" y="91.5" transform="rotate(-90 326 91.5)">16</text>
</g>
<g font-size="2.5" fill="#00f">
<text x="259.3" y="166.4">10368kHz</text>
<text x="231.1" y="184">BB910</text>
</g>
<g font-size="1.8" fill="#8d2323">
<text x="230" y="69">L7805</text>
<text x="231.1" y="67.6">IN</text>
<text x="238.1" y="67.6">OUT</text>
<text x="234.2" y="73.6">GND</text>
</g>
<g font-size="1.4" fill="#238d23">
<text x="263.5" y="162.5">1</text>
<text x="268.5" y="162.5">2</text>
</g>
</svg>
